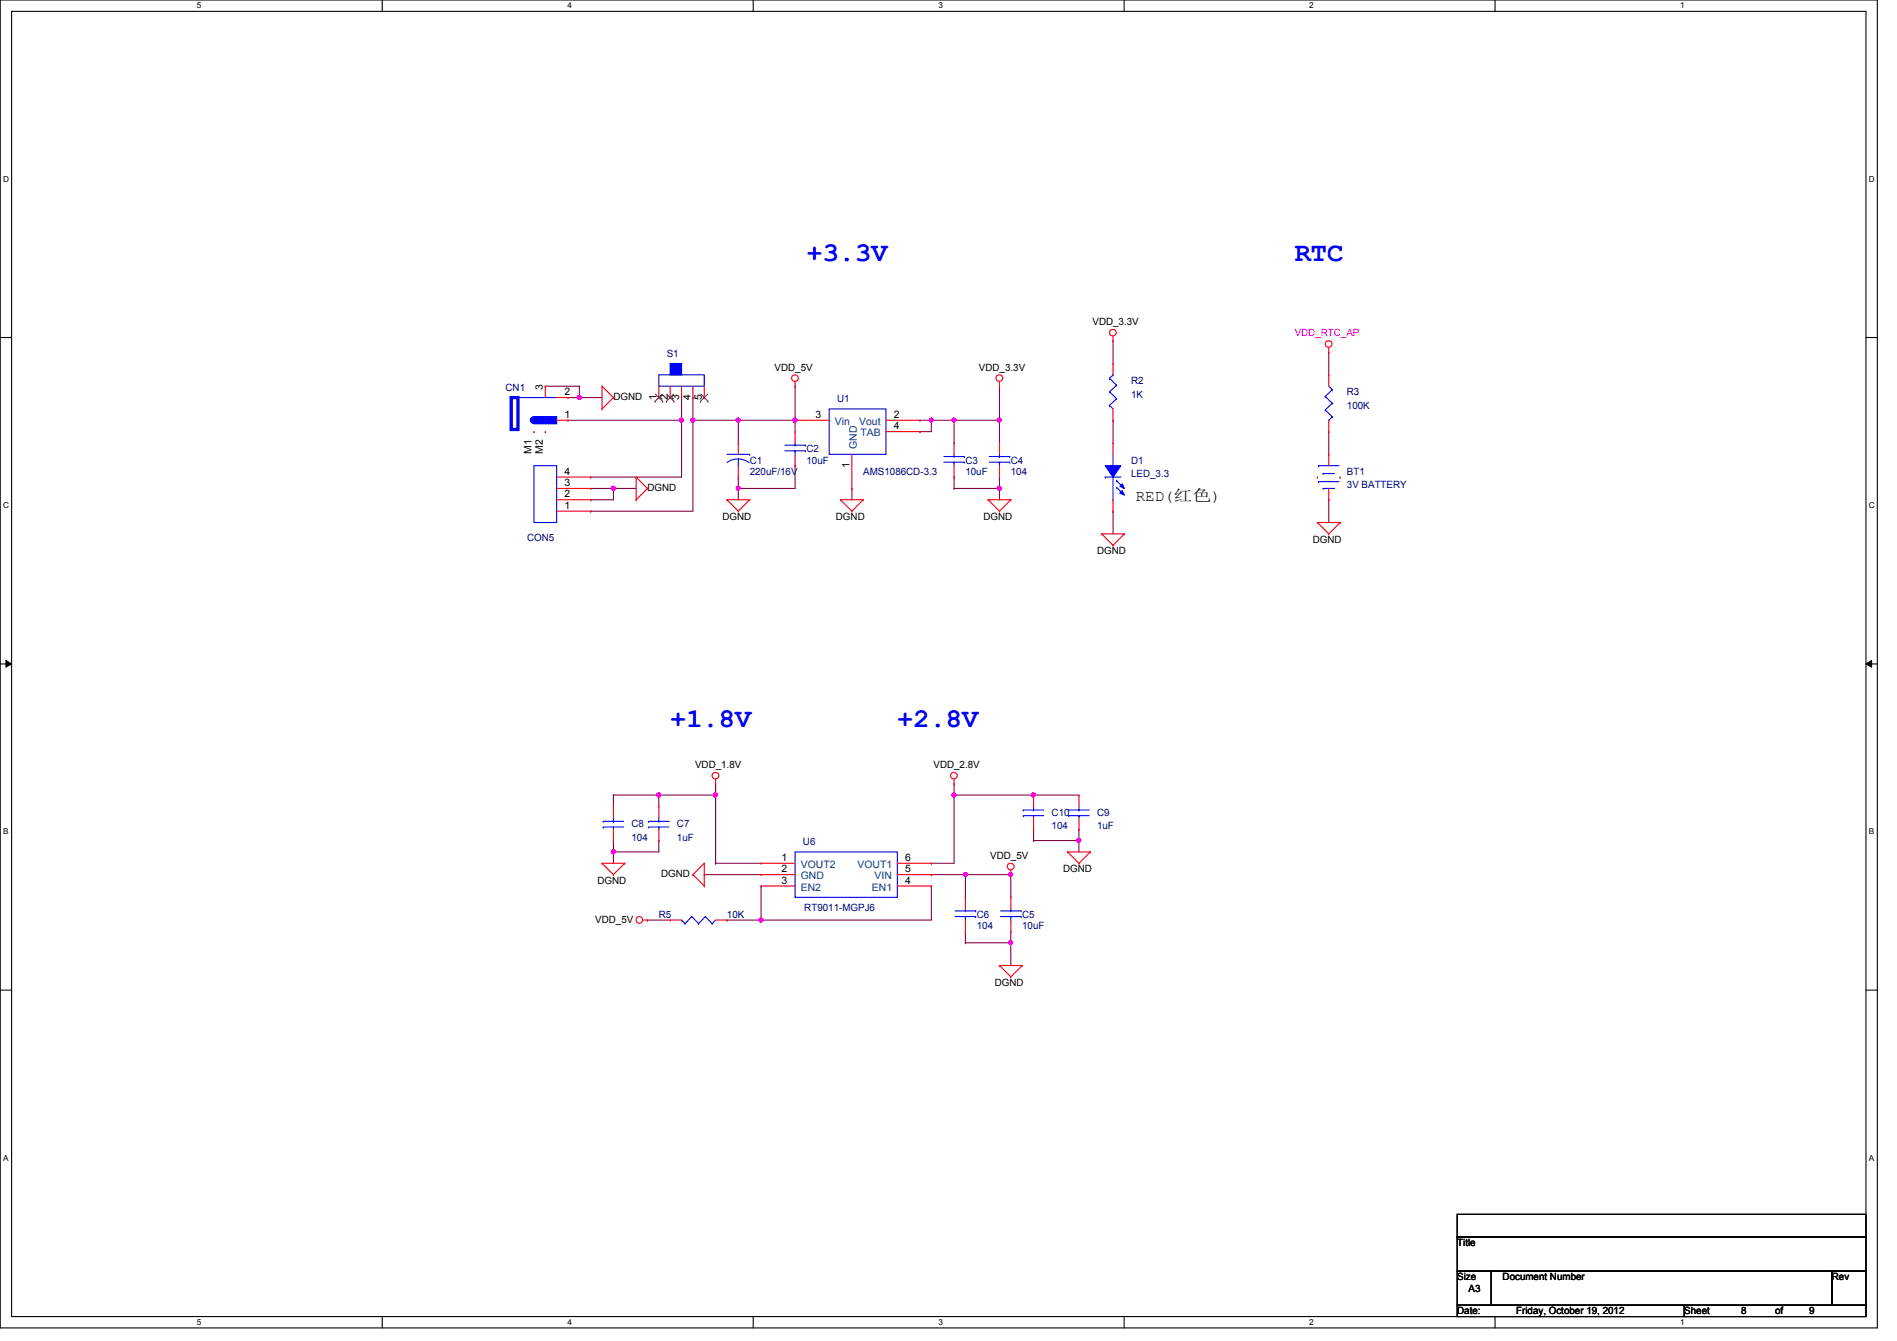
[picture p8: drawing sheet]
<svg xmlns="http://www.w3.org/2000/svg" width="297mm" height="210mm" viewBox="0 0 297 210" stroke-linecap="round" stroke-linejoin="round" font-family="sans-serif">
<path d="M0 0h294v207.9h-294zM1.8 1.8h290.4v204.3h-290.4z" fill="none" stroke="#000" stroke-width=".17"/>
<g fill="#fff">
<path d="M30.8 .2h.7v1.4h-.7z"/>
<path d="M30.8 206.2h.7v1.4h-.7z"/>
</g>
<path d="M59.9 0v1.8M59.9 206.1v1.8" fill="none" stroke="#000" stroke-width=".17"/>
<g fill="#fff">
<path d="M88.9 .2h.6v1.4h-.6z"/>
<path d="M88.9 206.2h.6v1.4h-.6z"/>
</g>
<path d="M117.9 0v1.8M117.9 206.1v1.8" fill="none" stroke="#000" stroke-width=".17"/>
<g fill="#fff">
<path d="M146.9 .2h.7v1.4h-.7z"/>
<path d="M146.9 206.2h.7v1.4h-.7z"/>
</g>
<path d="M176 0v1.8M176 206.1v1.8" fill="none" stroke="#000" stroke-width=".17"/>
<g fill="#fff">
<path d="M205 .2h.7v1.4h-.7z"/>
<path d="M205 206.2h.7v1.4h-.7z"/>
</g>
<path d="M234.1 0v1.8M234.1 206.1v1.8" fill="none" stroke="#000" stroke-width=".17"/>
<g fill="#fff">
<path d="M263.1 .2h.7v1.4h-.7z"/>
<path d="M263.1 206.2h.7v1.4h-.7z"/>
<path d="M.5 27.3h.9v1.4h-.9z"/>
<path d="M292.6 27.3h.9v1.4h-.9z"/>
<path d="M.5 78.4h.9v1.4h-.9z"/>
<path d="M292.6 78.4h.9v1.4h-.9z"/>
</g>
<path d="M0 52.8h1.8M292.2 52.8h1.8" fill="none" stroke="#000" stroke-width=".17"/>
<g fill="#fff">
<path d="M.5 129.5h.8v1.4h-.8z"/>
<path d="M292.6 129.5h.9v1.4h-.9z"/>
</g>
<path d="M0 103.9h1.8M292.2 103.9h1.8" fill="none" stroke="#000" stroke-width=".17"/>
<path d="M.9 103.4l.9 .5-.9 .5zM292.2 103.9l.9-.5v1z" fill="#000"/>
<path d="M.9 103.4l.9 .5-.9 .5zM292.2 103.9l.9-.5v1z" fill="none" stroke="#000" stroke-width=".16"/>
<g fill="#fff">
<path d="M.5 180.5h.8v1.4h-.8z"/>
<path d="M292.6 180.5h.9v1.4h-.9z"/>
</g>
<path d="M0 155h1.8M292.2 155h1.8" fill="none" stroke="#000" stroke-width=".17"/>
<path d="M90.7 62.2h.1M90.7 62.2h3.6M96.1 76.5h.1M96.1 76.5h3.5" fill="none" stroke="#800040" stroke-width=".17"/>
<circle cx="96" cy="76.4" r=".32" fill="#f0f"/>
<circle cx="96" cy="76.4" r=".32" fill="none" stroke="#f0f" stroke-width=".17"/>
<path d="M92.5 78.2h.1M96.1 76.5h.1M96.1 76.5v1.7h-3.6M149.4 74.7h.1M149.4 76.5h.1M149.4 74.7v1.8M149.4 76.5h7.1M156.5 76.5h.1M156.5 76.5v1.7" fill="none" stroke="#800040" stroke-width=".17"/>
<circle cx="156.5" cy="76.4" r=".32" fill="#f0f"/>
<circle cx="156.5" cy="76.4" r=".32" fill="none" stroke="#f0f" stroke-width=".17"/>
<path d="M144.1 65.8h.1M144.1 67.6h.1M144.1 65.8h5.3M145.8 65.8h.1M145.8 65.8v1.8h-1.7M156.5 65.8h.1M156.5 65.8v3.5" fill="none" stroke="#800040" stroke-width=".17"/>
<circle cx="145.8" cy="65.8" r=".32" fill="#f0f"/>
<circle cx="145.8" cy="65.8" r=".32" fill="none" stroke="#f0f" stroke-width=".17"/>
<path d="M149.4 65.8h.1M149.4 65.8v3.5M149.4 65.8h7.1" fill="none" stroke="#800040" stroke-width=".17"/>
<circle cx="156.5" cy="65.8" r=".32" fill="#f0f"/>
<circle cx="156.5" cy="65.8" r=".32" fill="none" stroke="#f0f" stroke-width=".17"/>
<circle cx="149.4" cy="65.8" r=".32" fill="#f0f"/>
<circle cx="149.4" cy="65.8" r=".32" fill="none" stroke="#f0f" stroke-width=".17"/>
<path d="M85.4 60.5h.1M85.4 60.5h5.3M90.7 60.5h.1M90.7 60.5v1.7" fill="none" stroke="#800040" stroke-width=".17"/>
<circle cx="90.7" cy="62.2" r=".32" fill="#f0f"/>
<circle cx="90.7" cy="62.2" r=".32" fill="none" stroke="#f0f" stroke-width=".17"/>
<path d="M108.5 65.8h.1M108.5 65.8h7.1M115.6 65.8h.1M115.6 65.8v3.5M133.4 76.5h.1M133.4 76.5v1.7M174.3 65.8h.1M174.3 65.8v3.5M208.1 78.2h.1M208.1 78.2v3.6M174.3 80h.1M174.3 80v3.6" fill="none" stroke="#800040" stroke-width=".17"/>
<circle cx="108.5" cy="65.8" r=".32" fill="#f0f"/>
<circle cx="108.5" cy="65.8" r=".32" fill="none" stroke="#f0f" stroke-width=".17"/>
<path d="M174.3 53.3h.1M174.3 53.3v3.6M124.5 65.8h.1M124.5 65.8v1.8" fill="none" stroke="#800040" stroke-width=".17"/>
<circle cx="124.5" cy="65.8" r=".32" fill="#f0f"/>
<circle cx="124.5" cy="65.8" r=".32" fill="none" stroke="#f0f" stroke-width=".17"/>
<path d="M115.6 74.7h.1M115.6 76.5h.1M115.6 74.7v1.8M124.5 72.9h.1M124.5 72.9v3.6h-8.9" fill="none" stroke="#800040" stroke-width=".17"/>
<circle cx="115.6" cy="76.4" r=".32" fill="#f0f"/>
<circle cx="115.6" cy="76.4" r=".32" fill="none" stroke="#f0f" stroke-width=".17"/>
<path d="M106.7 65.8h.1M106.7 65.8v8.9M115.6 76.5h.1M115.6 76.5v1.7" fill="none" stroke="#800040" stroke-width=".17"/>
<circle cx="106.7" cy="65.8" r=".32" fill="#f0f"/>
<circle cx="106.7" cy="65.8" r=".32" fill="none" stroke="#f0f" stroke-width=".17"/>
<path d="M88.9 65.8h.1M92.5 74.7h.1M92.5 74.7h14.2M106.7 62.2h.1M106.7 62.2v3.6h-17.8M108.5 62.2h.1M108.5 65.8h.1M108.5 62.2v17.8h-16M124.5 60.5h.1M124.5 60.5v5.3M92.5 80h.1" fill="none" stroke="#800040" stroke-width=".17"/>
<circle cx="124.5" cy="65.8" r=".32" fill="#f0f"/>
<circle cx="124.5" cy="65.8" r=".32" fill="none" stroke="#f0f" stroke-width=".17"/>
<path d="M88.9 62.2h.1M88.9 62.2h1.8M92.5 76.5h.1M92.5 76.5h3.6M115.6 65.8h.1M115.6 65.8h8.9M156.5 60.5h.1M156.5 74.7h.1M156.5 60.5v5.3M156.5 74.7v1.8M208.1 67.6h.1M208.1 67.6v3.5" fill="none" stroke="#800040" stroke-width=".17"/>
<circle cx="115.6" cy="65.8" r=".32" fill="#f0f"/>
<circle cx="115.6" cy="65.8" r=".32" fill="none" stroke="#f0f" stroke-width=".17"/>
<path d="M119.2 144h.1M119.2 144h26.6" fill="none" stroke="#800040" stroke-width=".17"/>
<circle cx="119.1" cy="144" r=".32" fill="#f0f"/>
<circle cx="119.1" cy="144" r=".32" fill="none" stroke="#f0f" stroke-width=".17"/>
<path d="M112.1 124.5h.1M112.1 124.5v10.6M119.2 138.7h.1M119.2 138.7v5.3" fill="none" stroke="#800040" stroke-width=".17"/>
<circle cx="112" cy="124.4" r=".32" fill="#f0f"/>
<circle cx="112" cy="124.4" r=".32" fill="none" stroke="#f0f" stroke-width=".17"/>
<path d="M103.2 124.5h.1M103.2 124.5v1.7M110.3 136.9h.1M110.3 136.9h8.9M112.1 135.1h.1M112.1 135.1h7.1" fill="none" stroke="#800040" stroke-width=".17"/>
<circle cx="103.1" cy="124.4" r=".32" fill="#f0f"/>
<circle cx="103.1" cy="124.4" r=".32" fill="none" stroke="#f0f" stroke-width=".17"/>
<path d="M96.1 124.5h.1M96.1 133.3h.1M96.1 124.5v1.7M96.1 133.3v1.8M103.2 124.5h.1M112.1 122.7h.1M112.1 122.7v1.8h-16" fill="none" stroke="#800040" stroke-width=".17"/>
<circle cx="96" cy="133.3" r=".32" fill="#f0f"/>
<circle cx="96" cy="133.3" r=".32" fill="none" stroke="#f0f" stroke-width=".17"/>
<path d="M96.1 133.3h.1M103.2 131.6h.1M103.2 131.6v1.7h-7.1M161.8 129.8h.1M161.8 131.6h.1M161.8 129.8v1.8M168.9 129.8h.1M168.9 129.8v1.8h-7.1M113.8 144h.1M113.8 144h5.4" fill="none" stroke="#800040" stroke-width=".17"/>
<circle cx="168.9" cy="131.5" r=".32" fill="#f0f"/>
<circle cx="168.9" cy="131.5" r=".32" fill="none" stroke="#f0f" stroke-width=".17"/>
<path d="M145.8 136.9h.1M145.8 136.9h5.4M161.8 124.5h.1M161.8 124.5h7.1M168.9 131.6h.1M168.9 131.6v1.7M101.4 144h.1M101.4 144h3.5" fill="none" stroke="#800040" stroke-width=".17"/>
<circle cx="161.8" cy="124.4" r=".32" fill="#f0f"/>
<circle cx="161.8" cy="124.4" r=".32" fill="none" stroke="#f0f" stroke-width=".17"/>
<path d="M158.3 136.9h.1M158.3 136.9v3.6" fill="none" stroke="#800040" stroke-width=".17"/>
<circle cx="158.3" cy="136.9" r=".32" fill="#f0f"/>
<circle cx="158.3" cy="136.9" r=".32" fill="none" stroke="#f0f" stroke-width=".17"/>
<path d="M149.4 122.7h.1M149.4 122.7v1.8M151.2 136.9h.1M151.2 136.9v3.6" fill="none" stroke="#800040" stroke-width=".17"/>
<circle cx="151.1" cy="136.9" r=".32" fill="#f0f"/>
<circle cx="151.1" cy="136.9" r=".32" fill="none" stroke="#f0f" stroke-width=".17"/>
<path d="M149.4 124.5h.1M149.4 124.5h12.4M151.2 136.9h.1M151.2 136.9h7.1M158.3 147.6h.1M158.3 147.6v3.5" fill="none" stroke="#800040" stroke-width=".17"/>
<circle cx="158.3" cy="147.5" r=".32" fill="#f0f"/>
<circle cx="158.3" cy="147.5" r=".32" fill="none" stroke="#f0f" stroke-width=".17"/>
<path d="M145.8 135.1h.1M149.4 124.5h.1M149.4 124.5v10.6h-3.6M151.2 145.8h.1M151.2 147.6h.1M151.2 145.8v1.8M158.3 145.8h.1M158.3 145.8v1.8h-7.1" fill="none" stroke="#800040" stroke-width=".17"/>
<circle cx="149.4" cy="124.4" r=".32" fill="#f0f"/>
<circle cx="149.4" cy="124.4" r=".32" fill="none" stroke="#f0f" stroke-width=".17"/>
<path d="M208.1 55.1h.1M208.1 55.1v3.6M96.1 131.6h.1M96.1 131.6v1.7M145.8 138.7h.1M145.8 138.7v5.3" fill="none" stroke="#800040" stroke-width=".17"/>
<g fill="none" stroke="#f00" stroke-width=".17">
<path d="M124.5 59.7v.8M156.5 59.7v.8M174.3 53.3h.1M174.3 52.6v.7M208.1 55.1h.1M208.1 54.4v.7M94.3 60.5h.1M94.3 64h.1M94.3 60.5v3.5M94.3 60.5l1.8 1.7M96.1 62.2h.1M96.1 62.2l-1.8 1.8"/>
<path d="M99.6 74.7h.1M99.6 78.2h.1M99.6 74.7v3.5M99.6 74.7l1.8 1.8M101.4 76.5h.1M101.4 76.5l-1.8 1.7M113.8 78.2h.1M113.8 78.2h3.6M113.8 78.2l1.8 1.8M117.4 78.2h.1M117.4 78.2l-1.8 1.8M124.5 60.5h.1"/>
<path d="M131.6 78.2h.1M131.6 78.2h3.6M131.6 78.2l1.8 1.8M135.2 78.2h.1M135.2 78.2l-1.8 1.8M154.7 78.2h.1M154.7 78.2h3.6M154.7 78.2l1.8 1.8M156.5 60.5h.1M156.5 69.3h.1M156.5 74.7h.1M156.5 69.3v1.8"/>
<path d="M156.5 72.9v1.8M158.3 78.2h.1M158.3 78.2l-1.8 1.8M206.3 74.7h.1M208.1 71.1h.1M208.1 78.2h.1M208.1 71.1v1.8M208.1 76.5v1.7M209.8 74.7h.1M115.6 80h.1M133.4 80h.1M156.5 80h.1"/>
<path d="M172.5 83.6h.1M172.5 83.6h3.6M172.5 83.6l1.8 1.7M174.3 85.3h.1M176.1 83.6h.1M176.1 83.6l-1.8 1.7M206.3 81.8h.1M206.3 81.8h3.5M206.3 81.8l1.8 1.8M208.1 83.6h.1M209.8 81.8h.1M209.8 81.8l-1.7 1.8"/>
<path d="M94.3 135.1h.1M94.3 135.1h3.5M94.3 135.1l1.8 1.8M96.1 136.9h.1M96.1 131.6h.1M96.1 126.2h.1M96.1 126.2v1.8M96.1 129.8v1.8M97.8 135.1h.1M97.8 135.1l-1.7 1.8M103.2 131.6h.1M103.2 126.2h.1"/>
<path d="M103.2 126.2v1.8M103.2 129.8v1.8M108.5 136.9h.1M108.5 136.9l1.8 1.8M110.3 138.7h.1M110.3 135.1h.1M110.3 135.1v3.6M110.3 135.1l-1.8 1.8M112.1 122.7h.1M112.1 122v.7M119.2 135.1h.1M119.2 136.9h.1"/>
<path d="M119.2 138.7h.1M119.2 135.1h5.3M119.2 136.9h5.3M119.2 138.7h5.3M140.5 135.1h5.3M140.5 136.9h5.3M140.5 138.7h5.3M145.8 138.7h.1M145.8 136.9h.1M145.8 135.1h.1M149.4 122.7h.1M149.4 122v.7"/>
<path d="M158.3 136.9h.1M158.3 136.2v.7M161.8 129.8h.1M161.8 124.5h.1M161.8 124.5v1.7M161.8 128v1.8M167.2 133.3h.1M167.2 133.3h3.5M167.2 133.3l1.7 1.8M168.9 135.1h.1M170.7 133.3h.1M170.7 133.3l-1.8 1.8"/>
<path d="M100.7 144h.7M101.4 144h.1M156.5 151.1h.1M156.5 151.1h3.6M156.5 151.1l1.8 1.8M158.3 152.9h.1M160.1 151.1h.1M160.1 151.1l-1.8 1.8"/>
<circle cx="124.5" cy="59.2" r=".52"/>
<circle cx="156.5" cy="59.2" r=".52"/>
<circle cx="174.3" cy="52.1" r=".52"/>
<circle cx="208" cy="53.8" r=".52"/>
<circle cx="112" cy="121.4" r=".52"/>
<circle cx="149.4" cy="121.4" r=".52"/>
<circle cx="158.3" cy="135.6" r=".52"/>
<circle cx="100.1" cy="144" r=".52"/>
</g>
<path d="M228.2 190.1h64v3.5h-64zM228.2 193.6h64v5.4h-64zM228.2 199h5.3v5.3h-5.3zM233.5 199h53.3v5.3h-53.3zM286.8 199h5.4v5.3h-5.4zM228.2 204.3h35.5v1.8h-35.5zM263.7 204.3h28.5v1.8h-28.5z" fill="none" stroke="#000" stroke-width=".17"/>
<g fill="none" stroke="#00f" stroke-width=".17">
<path d="M103.2 58.7h7.1v1.8h-7.1zM154.9 72.3h3.2M154.9 71.5h3.2M156.5 71.5h.1M156.5 72.3h.1M156.5 71.1v.4M156.5 72.3v.6M158.1 72.3h.1M158.1 71.5h.1M206.5 72.9h.1M206.5 75.4h.1M206.5 72.9h3.2"/>
<path d="M206.5 75.4h3.2M207.2 76.5h.1M207.2 74.1h.1M207.2 76.5h1.8M207.2 74.1h1.8M94.4 128.6h.1M94.4 129.5h.1M94.4 128.6h3.3M94.4 129.5h3.3M96.1 129.5h.1M96.1 128.6h.1M96.1 128v.6"/>
<path d="M96.1 129.5v.3M101.6 128.6h.1M101.6 129.5h.1M101.6 128.6h3.2M101.6 129.5h3.2M103.2 129.5h.1M103.2 128.6h.1M103.2 128v.6M103.2 129.5v.3M124.5 133.3h16v7.2h-16zM160.2 126.8h.1M160.2 127.7h.1"/>
<path d="M160.2 126.8h3.2M160.2 127.7h3.2M161.8 127.7h.1M161.8 126.8h.1M161.8 126.2v.6M161.8 127.7v.3"/>
</g>
<path d="M104.9 56.9h1.8v1.8h-1.8z" fill-rule="evenodd" fill="#00f"/>
<g fill="none" stroke="#00f" stroke-width=".17">
<path d="M104.9 56.9h1.8v1.8h-1.8zM173.7 59.2h.1M173.7 59.2l1.1 1.1M174.3 58.7h.1M174.3 58.7l-.6 .5M113.8 71.1h3.6M115.6 72.9h.1M115.6 71.8l.7 .1 1 .5M115.6 71.8l-1.1 .2-.6 .4M115.6 71.8v1.1M117.4 71.1h.1M122.9 70.6h3.2"/>
<path d="M122.9 69.7h3.2M124.5 69.7h.1M124.5 70.6h.1M124.5 69.3v.4M124.5 70.6v.5M126.1 70.6h.1M126.1 69.7h.1M129.8 64h8.9v7.1h-8.9zM173.7 63.5h.1M173.7 61.3h.1M173.7 63.5l.6 .5M173.7 61.3l1.1 1.1"/>
<path d="M174.8 62.4h.1M174.8 60.3h.1M174.8 62.4l-1.1 1.1M174.8 60.3l-1.1 1M207.5 62.1h.1M207.5 64.2h.1M207.5 62.1l1.1 1M207.5 64.2l1.1 1M208.1 65.8h.1M208.1 60.5l.5 .5M208.6 61h.1M208.6 63.1h.1"/>
<path d="M208.6 65.2h.1M208.6 61l-1.1 1.1M208.6 63.1l-1.1 1.1M208.6 65.2l-.5 .6M167.3 126.8h.1M167.3 127.7h.1M167.3 126.8h3.3M167.3 127.7h3.3M168.9 127.7h.1M168.9 126.8h.1M168.9 126.2v.6M168.9 127.7v.3"/>
<path d="M106.7 144h.1M106.7 144l.6 .6M107.3 144.6h.1M108.3 143.5h.1M108.3 143.5l1.1 1.1M108.3 143.5l-1 1.1M109.4 144.6h.1M110.4 143.5h.1M110.4 143.5l1.1 1.1M110.4 143.5l-1 1.1M111.5 144.6h.1M112.1 144l-.6 .6"/>
<path d="M149.6 143.5h3.2M149.6 142.6h3.2M151.2 142.6h.1M151.2 143.5h.1M151.2 142.2v.4M151.2 143.5v.5M152.8 143.5h.1M152.8 142.6h.1M156.7 143.5h3.2M156.7 142.6h3.2M158.3 142.6h.1M158.3 143.5h.1"/>
<path d="M158.3 142.2v.4M158.3 143.5v.5M159.9 143.5h.1M159.9 142.6h.1"/>
</g>
<g fill="none" stroke="#f00" stroke-width=".17">
<path d="M174.3 56.9h.1M174.3 56.9v1.8M208.1 58.7h.1M208.1 58.7v1.8M103.2 62.2h.1M103.2 60.5v1.7M104.9 62.2h.1M104.9 60.5v1.7M106.7 62.2h.1M106.7 60.5v1.7M108.5 62.2h.1M108.5 60.5v1.7"/>
<path d="M110.3 62.2h.1M110.3 60.5v1.7M115.6 69.3h.1M115.6 74.7h.1M115.6 69.3v1.8M115.6 72.9v1.8M124.5 65.8h.1M124.5 67.6h.1M124.5 72.9h.1M124.5 65.8h5.3M124.5 67.6v1.7M124.5 71.1v1.8"/>
<path d="M133.4 76.5h.1M133.4 71.1v5.4M138.7 65.8h5.4M138.7 67.6h5.4M144.1 65.8h.1M144.1 67.6h.1M174.3 65.8h.1M174.3 64v1.8M208.1 67.6h.1M208.1 65.8v1.8M168.9 129.8h.1M168.9 124.5h.1"/>
<path d="M168.9 124.5v1.7M168.9 128v1.8M104.9 144h.1M104.9 144h1.8M112.1 144h1.7M113.8 144h.1M151.2 140.5h.1M151.2 145.8h.1M151.2 140.5v1.7M151.2 144v1.8M158.3 140.5h.1M158.3 145.8h.1"/>
<path d="M158.3 140.5v1.7M158.3 144v1.8"/>
</g>
<path d="M102.6 62.8h.1M102.6 61.7l1.2 1.1M103.7 61.7l-1.1 1.1M103.8 62.8h.1M104.3 62.8h.1M104.4 61.7l1.1 1.1M105.5 61.7l-1.2 1.1M105.5 62.8h.1M109.7 62.8h.1M109.7 61.7l1.2 1.1M110.8 61.7l-1.1 1.1M110.9 62.8h.1" fill="none" stroke="#804000" stroke-width=".16"/>
<path d="M83.6 65.2h3.6v1.1h-3.6z" fill-rule="evenodd" fill="#00f"/>
<path d="M83.6 65.2h3.6v1.1h-3.6z" fill="none" stroke="#00f" stroke-width=".17"/>
<circle cx="83.6" cy="65.8" r=".54" fill="#00f"/>
<g fill="none" stroke="#00f" stroke-width=".17">
<path d="M81.1 62.2h.1M81.1 62.2h6.1M173.1 74.7h.1M173.1 74.7h2.4M174.3 72.9h.1M174.3 78.2h.1M174.3 71.1v1.8M174.3 74.7v3.5"/>
<circle cx="83.6" cy="65.8" r=".54"/>
</g>
<path d="M80 62.2h1.1v5h-1.1z" fill="none" stroke="#00f" stroke-width=".51"/>
<path d="M83.6 67.6h.1M85.4 60.5h.1M85.4 67.6h.1M85.4 60.5v1.7M87.2 65.8h1.7M87.2 62.2h1.7M88.9 65.8h.1M88.9 62.2h.1" fill="none" stroke="#f00" stroke-width=".17"/>
<path d="M173.1 72.9h2.4l-1.2 1.8z" fill-rule="evenodd" fill="#00f"/>
<path d="M173.1 72.9h2.4l-1.2 1.8z" fill="none" stroke="#00f" stroke-width=".17"/>
<path d="M175.7 76.8l.4 .7-.8-.3z" fill-rule="evenodd" fill="#00f"/>
<path d="M175.7 76.8l.4 .7-.8-.3z" fill="none" stroke="#00f" stroke-width=".17"/>
<path d="M175.7 75.7l.4 .8-.8-.4z" fill-rule="evenodd" fill="#00f"/>
<g fill="none" stroke="#00f" stroke-width=".17">
<path d="M83.6 72.9h3.6v8.9h-3.6zM147.8 72.3h3.2M147.8 71.5h3.2M149.4 71.5h.1M149.4 72.3h.1M149.4 71.1v.4M149.4 72.3v.6M151 72.3h.1M151 71.5h.1M174.8 75.2h.1M174.8 76.3h.1M174.8 75.2l1.1 1.1"/>
<path d="M174.8 76.3l1.1 1M175.7 75.7l.4 .8-.8-.4z"/>
</g>
<g fill="none" stroke="#f00" stroke-width=".17">
<path d="M87.2 78.2h5.3M87.2 76.5h5.3M87.2 74.7h5.3M92.5 78.2h.1M92.5 76.5h.1M92.5 74.7h.1M149.4 69.3h.1M149.4 74.7h.1M149.4 69.3v1.8M149.4 72.9v1.8M174.3 69.3h.1M174.3 69.3v1.8"/>
<path d="M174.3 78.2v1.8M87.2 80h5.3M92.5 80h.1M174.3 80h.1"/>
</g>
<circle cx="96" cy="76.4" r=".32" fill="#f0f"/>
<circle cx="96" cy="76.4" r=".32" fill="none" stroke="#f0f" stroke-width=".17"/>
<circle cx="156.5" cy="76.4" r=".32" fill="#f0f"/>
<circle cx="156.5" cy="76.4" r=".32" fill="none" stroke="#f0f" stroke-width=".17"/>
<circle cx="145.8" cy="65.8" r=".32" fill="#f0f"/>
<circle cx="145.8" cy="65.8" r=".32" fill="none" stroke="#f0f" stroke-width=".17"/>
<circle cx="156.5" cy="65.8" r=".32" fill="#f0f"/>
<circle cx="156.5" cy="65.8" r=".32" fill="none" stroke="#f0f" stroke-width=".17"/>
<circle cx="149.4" cy="65.8" r=".32" fill="#f0f"/>
<circle cx="149.4" cy="65.8" r=".32" fill="none" stroke="#f0f" stroke-width=".17"/>
<circle cx="90.7" cy="62.2" r=".32" fill="#f0f"/>
<circle cx="90.7" cy="62.2" r=".32" fill="none" stroke="#f0f" stroke-width=".17"/>
<circle cx="108.5" cy="65.8" r=".32" fill="#f0f"/>
<circle cx="108.5" cy="65.8" r=".32" fill="none" stroke="#f0f" stroke-width=".17"/>
<circle cx="124.5" cy="65.8" r=".32" fill="#f0f"/>
<circle cx="124.5" cy="65.8" r=".32" fill="none" stroke="#f0f" stroke-width=".17"/>
<circle cx="115.6" cy="76.4" r=".32" fill="#f0f"/>
<circle cx="115.6" cy="76.4" r=".32" fill="none" stroke="#f0f" stroke-width=".17"/>
<circle cx="106.7" cy="65.8" r=".32" fill="#f0f"/>
<circle cx="106.7" cy="65.8" r=".32" fill="none" stroke="#f0f" stroke-width=".17"/>
<circle cx="124.5" cy="65.8" r=".32" fill="#f0f"/>
<circle cx="124.5" cy="65.8" r=".32" fill="none" stroke="#f0f" stroke-width=".17"/>
<circle cx="115.6" cy="65.8" r=".32" fill="#f0f"/>
<circle cx="115.6" cy="65.8" r=".32" fill="none" stroke="#f0f" stroke-width=".17"/>
<circle cx="119.1" cy="144" r=".32" fill="#f0f"/>
<circle cx="119.1" cy="144" r=".32" fill="none" stroke="#f0f" stroke-width=".17"/>
<circle cx="112" cy="124.4" r=".32" fill="#f0f"/>
<circle cx="112" cy="124.4" r=".32" fill="none" stroke="#f0f" stroke-width=".17"/>
<circle cx="103.1" cy="124.4" r=".32" fill="#f0f"/>
<circle cx="103.1" cy="124.4" r=".32" fill="none" stroke="#f0f" stroke-width=".17"/>
<circle cx="96" cy="133.3" r=".32" fill="#f0f"/>
<circle cx="96" cy="133.3" r=".32" fill="none" stroke="#f0f" stroke-width=".17"/>
<circle cx="168.9" cy="131.5" r=".32" fill="#f0f"/>
<circle cx="168.9" cy="131.5" r=".32" fill="none" stroke="#f0f" stroke-width=".17"/>
<circle cx="161.8" cy="124.4" r=".32" fill="#f0f"/>
<circle cx="161.8" cy="124.4" r=".32" fill="none" stroke="#f0f" stroke-width=".17"/>
<circle cx="158.3" cy="136.9" r=".32" fill="#f0f"/>
<circle cx="158.3" cy="136.9" r=".32" fill="none" stroke="#f0f" stroke-width=".17"/>
<circle cx="151.1" cy="136.9" r=".32" fill="#f0f"/>
<circle cx="151.1" cy="136.9" r=".32" fill="none" stroke="#f0f" stroke-width=".17"/>
<circle cx="158.3" cy="147.5" r=".32" fill="#f0f"/>
<circle cx="158.3" cy="147.5" r=".32" fill="none" stroke="#f0f" stroke-width=".17"/>
<circle cx="149.4" cy="124.4" r=".32" fill="#f0f"/>
<circle cx="149.4" cy="124.4" r=".32" fill="none" stroke="#f0f" stroke-width=".17"/>
<g font-size="4.2" fill="#00f">
<text x="126.3" y="40.9">+3.3V</text>
<text x="202.7" y="40.9">RTC</text>
<text x="104.9" y="113.8">+1.8V</text>
<text x="140.5" y="113.8">+2.8V</text>
</g>
<text font-size="2.5" x="177.8" y="78.4">RED(红红)</text>
<g font-size="1.6">
<text x="171.1" y="50.9">VDD_3.3V</text>
<text x="121.3" y="58">VDD_5V</text>
<text x="153.3" y="58">VDD_3.3V</text>
<text x="85" y="61" transform="rotate(-90 85 61)">3</text>
<text x="88.4" y="65.4">1</text>
<text x="88.4" y="61.8">2</text>
<text x="96.1" y="62.6">DGND</text>
<text x="102.8" y="62.6" transform="rotate(-90 102.8 62.6)">1</text>
<text x="104.6" y="62.6" transform="rotate(-90 104.6 62.6)">2</text>
<text x="106.3" y="62.6" transform="rotate(-90 106.3 62.6)">3</text>
<text x="108.1" y="62.6" transform="rotate(-90 108.1 62.6)">4</text>
<text x="109.9" y="62.6" transform="rotate(-90 109.9 62.6)">5</text>
<text x="127.7" y="65.4">3</text>
<text x="140" y="65.4">2</text>
<text x="83.2" y="71" transform="rotate(-90 83.2 71)">M1</text>
<text x="85" y="71" transform="rotate(-90 85 71)">M2</text>
<text x="140" y="67.2">4</text>
<text x="88.4" y="77.9">2</text>
<text x="88.4" y="76.1">3</text>
<text x="88.4" y="74.3">4</text>
<text x="101.4" y="76.8">DGND</text>
<text x="133" y="73.2" transform="rotate(-90 133 73.2)">1</text>
<text x="88.4" y="79.6">1</text>
<text x="113.1" y="81.4">DGND</text>
<text x="130.9" y="81.4">DGND</text>
<text x="154" y="81.4">DGND</text>
<text x="171.8" y="86.8">DGND</text>
<text x="205.6" y="85">DGND</text>
<text x="108.8" y="120.2">VDD_1.8V</text>
<text x="146.2" y="120.2">VDD_2.8V</text>
<text x="103.5" y="137.3">DGND</text>
<text x="122.4" y="134.7">1</text>
<text x="122.4" y="136.5">2</text>
<text x="141.7" y="136.5">5</text>
<text x="141.7" y="134.7">6</text>
<text x="155.1" y="134.5">VDD_5V</text>
<text x="166.5" y="136.6">DGND</text>
<text x="93.6" y="138.3">DGND</text>
<text x="122.4" y="138.3">3</text>
<text x="141.7" y="138.3">4</text>
<text x="93.2" y="144.4">VDD_5V</text>
<text x="155.8" y="154.3">DGND</text>
<text x="228.2" y="195.1">Title</text>
<text x="228.2" y="200.4">Size</text>
<text x="230" y="202.2">A3</text>
<text x="235.3" y="200.4">Document Number</text>
<text x="286.8" y="200.4">Rev</text>
<text x="228.2" y="205.7">Date:</text>
<text x="237.4" y="205.7">Friday, October 19, 2012</text>
<text x="263.7" y="205.7">Sheet</text>
<text x="272.6" y="205.7">8</text>
<text x="278" y="205.7">of</text>
<text x="283.3" y="205.7">9</text>
</g>
<text font-size="1.6" fill="#f0f" x="202.7" y="52.7">VDD_RTC_AP</text>
<g font-size="1.6" fill="#000080">
<text x="104.4" y="55.8">S1</text>
<text x="79.2" y="61.2">CN1</text>
<text x="131.1" y="62.9">U1</text>
<text x="177.1" y="60.1">R2</text>
<text x="177.1" y="62.2">1K</text>
<text x="210.9" y="61.9">R3</text>
<text x="210.9" y="64">100K</text>
<text x="126.3" y="70.8">C2</text>
<text x="117.4" y="72.6">C1</text>
<text x="117.4" y="74.3">220uF/16V</text>
<text x="126.3" y="72.6">10uF</text>
<text x="135.2" y="74.3">AMS1086CD-3.3</text>
<text x="151.2" y="72.6">C3</text>
<text x="151.2" y="74.3">10uF</text>
<text x="158.3" y="72.6">C4</text>
<text x="158.3" y="74.3">104</text>
<text x="177.1" y="72.6">D1</text>
<text x="177.1" y="74.7">LED_3.3</text>
<text x="210.9" y="74.3">BT1</text>
<text x="210.9" y="76.5">3V BATTERY</text>
<text x="82.5" y="84.7">CON5</text>
<text x="98.9" y="129.5">C8</text>
<text x="98.9" y="131.6">104</text>
<text x="106" y="129.5">C7</text>
<text x="106" y="131.6">1uF</text>
<text x="164.7" y="127.7">C10</text>
<text x="164.7" y="129.8">104</text>
<text x="171.8" y="127.7">C9</text>
<text x="171.8" y="129.8">1uF</text>
<text x="125.7" y="132.3">U6</text>
<text x="103.2" y="143.7">R5</text>
<text x="113.8" y="143.7">10K</text>
<text x="125.9" y="142.6">RT9011-MGPJ6</text>
<text x="152.9" y="143.7">C6</text>
<text x="160.1" y="143.7">C5</text>
<text x="152.9" y="145.5">104</text>
<text x="160.1" y="145.5">10uF</text>
</g>
<g font-size="1.6" fill="#004080">
<text x="130.7" y="66.5">Vin</text>
<text x="134.2" y="70.2" transform="rotate(-90 134.2 70.2)">GND</text>
<text x="134.5" y="66.5">Vout</text>
<text x="134.7" y="68.3">TAB</text>
<text x="125.4" y="135.8">VOUT2</text>
<text x="125.4" y="137.6">GND</text>
<text x="134.3" y="135.8">VOUT1</text>
<text x="136.9" y="137.6">VIN</text>
<text x="125.4" y="139.4">EN2</text>
<text x="136.5" y="139.4">EN1</text>
</g>
<g font-size="1.3">
<text x="30.8" y="1.3">5</text>
<text x="88.9" y="1.3">4</text>
<text x="146.9" y="1.3">3</text>
<text x="205" y="1.3">2</text>
<text x="263.1" y="1.3">1</text>
<text x=".5" y="28.4">D</text>
<text x="292.6" y="28.4">D</text>
<text x=".5" y="79.5">C</text>
<text x="292.6" y="79.5">C</text>
<text x=".5" y="130.6">B</text>
<text x="292.6" y="130.6">B</text>
<text x=".5" y="181.7">A</text>
<text x="292.6" y="181.7">A</text>
<text x="30.8" y="207.4">5</text>
<text x="88.9" y="207.4">4</text>
<text x="146.9" y="207.4">3</text>
<text x="205" y="207.4">2</text>
<text x="263.1" y="207.4">1</text>
</g>
</svg>
